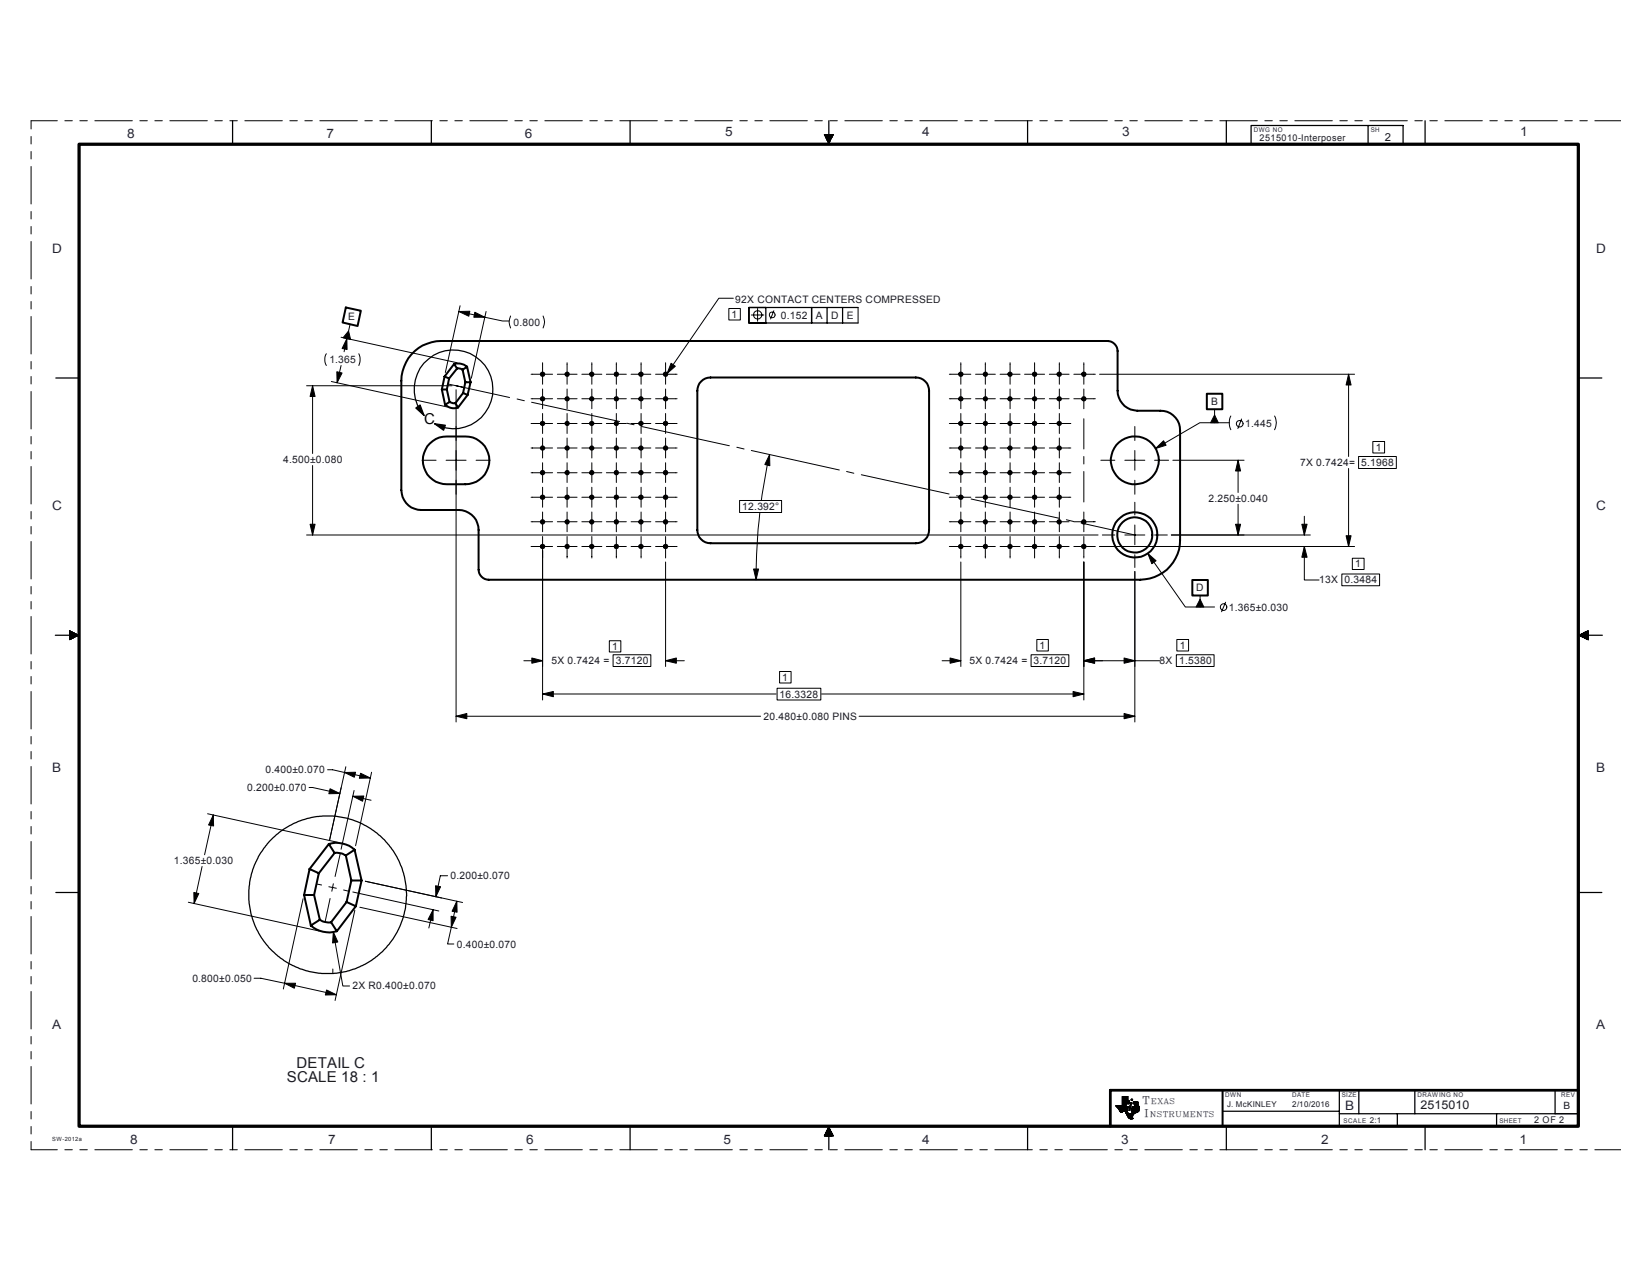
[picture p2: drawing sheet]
<svg xmlns="http://www.w3.org/2000/svg" width="279mm" height="216mm" viewBox="0 0 279 216" stroke-linecap="round" stroke-linejoin="round" font-family="sans-serif">
<g fill="none" stroke="#000" stroke-width=".17">
<path d="M5.3 23.1v1.3M5.3 25.7v1.2M5.3 28.2v6.3M5.3 35.8v1.3M5.3 38.4v1.2M9.7 20.4h-4.4v1.4M11 20.4h1.2M13.5 20.4h1.3M16.1 20.4h6.3M23.7 20.4h1.2M26.2 20.4h1.3M28.8 20.4h6.3"/>
<path d="M36.4 20.4h1.2M38.9 20.4h1.3M41.5 20.4h6.3M49.1 20.4h1.2M51.6 20.4h1.3M54.2 20.4h6.3M61.8 20.4h1.2M64.3 20.4h1.3M66.9 20.4h6.3M74.5 20.4h1.2M77 20.4h1.3M79.6 20.4h6.3"/>
<path d="M87.2 20.4h1.2M89.7 20.4h1.3M92.3 20.4h6.3M99.9 20.4h1.2M102.4 20.4h1.3M105 20.4h6.3M112.6 20.4h1.2M115.1 20.4h1.3M117.7 20.4h6.3M125.3 20.4h1.2M127.8 20.4h1.3M130.4 20.4h6.3"/>
<path d="M138 20.4h1.2M139.6 22.8v.1M139.7 22.8v.2M139.7 22.8v.3M139.8 22.8v.4M139.8 22.8v.5M139.9 22.8v.6M139.9 22.8v.7M140 22.8v.8M140 22.8v.9M140.1 22.8v1M140.1 22.8v1.1"/>
<path d="M140.1 22.8v1.2M140.2 22.8v1.2M140.2 22.8v1.3M140.3 22.8v1.4M140.3 22.8v1.5M140.4 22.8v1.5M140.4 22.8v1.4M140.5 22.8v1.3M140.5 20.4h1.3M140.5 22.8v1.2M140.6 22.8v1.1M140.6 22.8v1"/>
<path d="M140.6 22.8v.9M140.7 22.8v.8M140.7 22.8v.7M140.8 22.8v.7M140.8 22.8v.6M140.9 22.8v.5M140.9 22.8v.4M141 22.8v.3M141 22.8v.2M141.1 22.8v.1M141.1 22.8h.1M143.1 20.4h6.3"/>
<path d="M150.7 20.4h1.2M153.2 20.4h1.3M155.8 20.4h6.3M163.4 20.4h1.2M165.9 20.4h1.3M168.5 20.4h6.3M176.1 20.4h1.2M178.6 20.4h1.3M181.2 20.4h6.3M188.8 20.4h1.2M191.3 20.4h1.3M193.9 20.4h6.3"/>
<path d="M201.5 20.4h1.2M204 20.4h1.3M206.6 20.4h6.3M214.2 20.4h1.2M216.7 20.4h1.3M219.3 20.4h6.3M226.9 20.4h1.2M229.4 20.4h1.3M232 20.4h6.3M239.6 20.4h1.2M242.1 20.4h1.3M244.7 20.4h6.3"/>
<path d="M252.3 20.4h1.2M254.8 20.4h1.3M257.4 20.4h6.3M265 20.4h1.2M267.5 20.4h1.3M270.1 20.4h4.3M5.3 40.9v6.3M5.3 48.5v1.3M5.3 51.1v1.2M5.3 53.6v6.3M55.3 59.9l-.3 .7v.8l.3 .5M57.8 57.1l19.6 4.3"/>
<path d="M59.3 54.9l-1 4.7M60.8 59.9l.2 .7-.2 1.3M77.7 52.7l7.4 1.7h1.1M77.9 51.8l-2.5 11.3M82.3 52.7l-2.5 11.3M86.5 53.5a2.16 2.16 0 0 0 0 2M92 53.5a2.16 2.16 0 0 1 0 2M123.4 52.2h2v2h-2zM124.2 50.5h-2.5l-8.7 12.7M127.2 53.3h2.1M128.3 52.2v2.2M131 52.6l-.5 1.4"/>
<path d="M145.3 52.1v2.6M5.3 61.2v1.3M5.3 63.8v1.2M5.3 66.3v6.3M5.3 73.9v1.3M5.3 76.5v1.2M5.3 79v6.3M51.9 65.3h24.7M52.9 65.3v11.5M52.9 78.8v11.8M56.1 64.6l19.6 4.3M57.8 61.9l-.7 2.9"/>
<path d="M71.5 77.9h2.3M75.5 77.9h3.4M75.9 65l10.4 2.3M77.2 66v56.3M80.6 77.9h2.4M87.6 67.6l1.2 .3M89.9 63.4h3.7M89.9 67.5h3.7M89.9 71.7h3.7M89.9 75.9h3.7M90 68.1l14.9 3.3M91.9 61.4v3.7"/>
<path d="M91.9 65.9v3.3M91.9 70v3.4M91.9 74.2v3.4M91.9 78.4v3.3M94.4 63.4h3.3M94.4 67.5h3.3M94.4 71.7h3.3M94.4 75.9h3.3M96 61.4v3.7M96 65.9v3.3M96 70v3.4M96 74.2v3.4"/>
<path d="M96 78.4v3.3M98.5 63.4h3.4M98.5 67.5h3.4M98.5 71.7h3.4M98.5 75.9h3.4M100.2 61.4v3.7M100.2 65.9v3.3M100.2 70v3.4M100.2 74.2v3.4M100.2 78.4v3.3M102.7 63.4h3.4M102.7 67.5h3.4"/>
<path d="M102.7 71.7h3.4M102.7 75.9h3.4M104.4 61.4v3.7M104.4 65.9v3.3M104.4 70v3.4M104.4 74.2v3.4M104.4 78.4v3.3M106.1 71.7l1.3 .2M106.9 63.4h3.3M106.9 67.5h3.3M106.9 71.7h3.3M106.9 75.9h3.3"/>
<path d="M108.6 61.4v3.7M108.6 65.9v3.3M108.6 70v3.4M108.6 74.2v3.4M108.6 78.4v3.3M108.6 72.2l14.9 3.3M111 63.4h3.7M111 67.5h3.7M111 71.7h3.7M111 75.9h3.7M112.7 61.4v3.7M112.7 65.9v3.3"/>
<path d="M112.7 70v3.4M112.7 74.2v3.4M112.7 78.4v3.3M124.8 75.7l1.2 .3M127.2 76.3l14.9 3.3M130.3 77l-1.4 7.8M143.4 79.8l1.2 .3M160.8 63.4h3.6M160.8 67.5h3.6M160.8 71.7h3.6M160.8 75.9h3.6M162.7 61.4v3.7"/>
<path d="M162.7 65.9v3.3M162.7 70v3.4M162.7 74.2v3.4M162.7 78.4v3.3M165.2 63.4h3.3M165.2 67.5h3.3M165.2 71.7h3.3M165.2 75.9h3.3M166.8 61.4v3.7M166.8 65.9v3.3M166.8 70v3.4M166.8 74.2v3.4"/>
<path d="M166.8 78.4v3.3M169.3 63.4h3.4M169.3 67.5h3.4M169.3 71.7h3.4M169.3 75.9h3.4M171 61.4v3.7M171 65.9v3.3M171 70v3.4M171 74.2v3.4M171 78.4v3.3M173.5 63.4h3.4M173.5 67.5h3.4"/>
<path d="M173.5 71.7h3.4M173.5 75.9h3.4M175.2 61.4v3.7M175.2 65.9v3.3M175.2 70v3.4M175.2 74.2v3.4M175.2 78.4v3.3M177.7 63.4h3.3M177.7 67.5h3.3M177.7 71.7h3.6M177.7 75.9h3.6M179.4 61.4v3.7"/>
<path d="M179.4 65.9v3.3M179.4 70v3.4M179.4 74.2v3.4M179.4 78.4v3.3M181.8 63.4h3.7M181.8 67.5h3.7M183.5 61.4v3.7M183.5 65.9v3.3M183.5 70.9v5.1M183.5 77.3v1.3M183.5 79.8v5.2M186.2 63.4h43.2"/>
<path d="M186.4 77.9h2.4M190.5 77.9h3.4M192.2 72.2v2.4M192.2 76.3v3.3M195.5 77.9h2.4M198.6 77.9h12.1M205.7 69.3v2.3M208.2 71.6h-5l-7.5 4.3M208.4 70.4l-.2 .9v.9l.2 .6M209.6 77.9v5.5M210.2 71l-.6 1.6M215.8 70.4a2.43 2.43 0 0 1 0 2.4"/>
<path d="M228.4 63.4v13.9M228.4 79.3v13.2M230.1 77.3h6.3v2h-6.3zM232.5 74.8h2v1.9h-2zM5.3 86.6v1.3M5.3 89.2v1.2M5.3 91.7v6.3M5.3 99.3v1.3M51.9 90.6h134M89.9 80.1h3.7M89.9 84.2h3.7M89.9 88.3h3.7"/>
<path d="M89.9 92.5h3.7M91.9 82.5v3.4M91.9 86.7v3.3M91.9 90.8v27.7M94.4 80.1h3.3M94.4 84.2h3.3M94.4 88.3h3.3M94.4 92.5h3.3M96 82.5v3.4M96 86.7v3.3M96 90.8v3.7M98.5 80.1h3.4"/>
<path d="M98.5 84.2h3.4M98.5 88.3h3.4M98.5 92.5h3.4M100.2 82.5v3.4M100.2 86.7v3.3M100.2 90.8v3.7M102.7 80.1h3.4M102.7 84.2h3.4M102.7 88.3h3.4M102.7 92.5h3.4M104.4 82.5v3.4M104.4 86.7v3.3"/>
<path d="M104.4 90.8v3.7M106.9 80.1h3.3M106.9 84.2h3.3M106.9 88.3h3.3M106.9 92.5h3.3M108.6 82.5v3.4M108.6 86.7v3.3M108.6 90.8v3.7M111 80.1h3.7M111 84.2h3.7M111 88.3h3.7M111 92.5h3.7"/>
<path d="M112.7 82.5v3.4M112.7 86.7v3.3M112.7 90.8v3.7M112.7 95.2v17.7M125.2 84.8h7.1v2h-7.1zM128.7 86.8l-.6 7.1-.1 4.3M145.9 80.4l14.8 3.3M160.8 80.1h3.6M160.8 84.2h3.6M160.8 88.3h3.6M160.8 92.5h3.6M162 83.9l1.2 .3"/>
<path d="M162.7 82.5v3.4M162.7 86.7v3.3M162.7 90.8v3.7M162.7 95.2v17.7M164.4 84.5l14.9 3.3M165.2 80.1h3.3M165.2 84.2h3.3M165.2 88.3h3.3M165.2 92.5h3.3M166.8 82.5v3.4M166.8 86.7v3.3M166.8 90.8v3.7"/>
<path d="M169.3 80.1h3.4M169.3 84.2h3.4M169.3 88.3h3.4M169.3 92.5h3.4M171 82.5v3.4M171 86.7v3.3M171 90.8v3.7M173.5 80.1h3.4M173.5 84.2h3.4M173.5 88.3h3.4M173.5 92.5h3.4M175.2 82.5v3.4"/>
<path d="M175.2 86.7v3.3M175.2 90.8v3.7M177.7 80.1h3.6M177.7 84.2h3.6M177.7 88.3h3.3M177.7 92.5h3.3M179.4 82.5v3.4M179.4 86.7v3.3M179.4 90.8v3.7M180.6 88l1.2 .3M181.8 88.3h3.7M181.8 92.5h3.7"/>
<path d="M183.1 88.6l9.1 2M183.5 86.7v3.3M183.5 90.8v3.7M183.5 95.2v23.3M186.2 92.5h43.2M186.7 90.6h2.1M190.5 90.6h3.4M192.2 81.3v2.4M192.2 85v2.2M192.2 88.9v3.3M192.2 93.9v2.2M192.2 96.8v25.5"/>
<path d="M194.4 93.7l6.3 9.1h5M195.5 90.6h2.2M198.3 90.6h23.6M209.6 85.4v5.2M220.9 92.5v5.7h2.5M220.9 87.4v3.2M227.2 97.2h6.4v2h-6.4zM229 94.5h2v1.9h-2zM5.3 101.9v1.2M5.3 104.4v6.3M5.3 112v1.3M5.3 114.6v1.2"/>
<path d="M5.3 117.1v6.3M11.8 106.8v1.5M11.9 106.8v1.5M12 106.9v1.3M12.1 107v1.2M12.2 107v1.2M12.2 107v1.1M12.3 107.1v1M12.4 107.1v.9M12.5 107.1v.9M12.5 107.2v.7M12.6 107.2v.7"/>
<path d="M12.7 107.3v.6M12.8 107.3v.5M12.9 107.4v.4M13 107.4v.3M13.1 107.4v.3M13.1 107.5v.2M13.2 107.5v.2M13.2 107.5v.1M13.3 107.6h.1M13.3 107.5v.1M88.7 111.9h3.2M91.9 117.5h39.5"/>
<path d="M103.2 108.5h1.9v1.9h-1.9zM103.8 110.9h6.4v2h-6.4zM112.7 111.9h3.2M131.6 116.5h7.4v2h-7.4zM132 113.7h2v2h-2zM139.1 117.5h44.4M159.5 111.9h3.2M174.6 110.9h6.4v2h-6.4zM175.6 108.3h1.9v1.9h-1.9zM183.5 111.9h12.9M199.2 110.9h6.4v2h-6.4zM199.3 108.3h2v1.9h-2z"/>
<path d="M203.2 100.8v2M207.5 102l-.6 1.6M267.4 107.6h.1M267.4 107.5v.1M267.5 107.5v.1M267.5 107.5v.2M267.6 107.5v.2M267.6 107.4v.3M267.7 107.4v.3M267.8 107.4v.4M267.8 107.3v.5M267.9 107.3v.5"/>
<path d="M267.9 107.3v.6M268 107.3v.6M268 107.2v.7M268.1 107.2v.7M268.2 107.2v.7M268.2 107.1v.9M268.3 107.1v.9M268.4 107.1v1M268.4 107v1.1M268.5 107v1.2M268.6 107v1.2M268.6 106.9v1.3"/>
<path d="M268.7 106.9v1.3M268.8 106.8v1.5M268.9 106.8v1.5M269 106.8v1.6M5.3 124.7v1.3M5.3 127.3v1.2M5.3 129.8v6.3M5.3 137.4v1.3M5.3 140v1.2M35.2 137.8l22.1 4.9M36.1 138l-1.5 6.7M52.3 133.3h.6l4.6 1.1"/>
<path d="M55.5 130.3h.8l6.4 1.4M58.6 129.8l-2.8 12.4 2-8.8M59.7 134.8l3.1 .7M60 133.9l-2.2 9.9M62.9 130.8l-2.7 12.4M77.2 121.3h51.6M145.5 121.3h46.7M5.3 142.5v6.3M5.3 150.1v1.3M5.3 152.7v1.2M5.3 155.2v6.3M31.9 152.8l22.1 4.8"/>
<path d="M34.2 146.7l-1.3 6.3M51.3 152.2l-3.3 15.3M53.6 149.7l.9 .2M55.7 150.2l1.3 .2M55.9 152.1l-.9 4M56.4 157.8l1.7 9.2h1.1M56.4 149.6l-.2 1.3M57.6 144.5l-.9 3.9M58.2 150.7l.9 .2M59.7 151l14.6 3.3M60.1 154.1l-3.4 15.3M60.9 153.6l16.5 3.6"/>
<path d="M61.9 149.2l16.4 3.6M73.3 154.1l-.7 3M75.8 148.3h-1.2l-.8 3.5M77.4 152.6l-1.6 7.3h1M5.3 162.8v1.3M5.3 165.4v1.2M5.3 167.9v6.3M5.3 175.5v1.3M5.3 178.1v1.2M43 165.6h1.2l12.8 2.8M56.4 164.1v.7M5.3 193.3v1.4h4.4"/>
<path d="M5.3 180.6v6.3M5.3 188.2v1.3M5.3 190.8v1.2M11 194.7h1.2M13.5 194.7h1.3M16.1 194.7h6.3M23.7 194.7h1.2M26.2 194.7h1.3M28.8 194.7h6.3M36.4 194.7h1.2M38.9 194.7h1.3M41.5 194.7h6.3"/>
<path d="M49.1 194.7h1.2M51.6 194.7h1.3M54.2 194.7h6.3M61.8 194.7h1.2M64.3 194.7h1.3M66.9 194.7h6.3M74.5 194.7h1.2M77 194.7h1.3M79.6 194.7h6.3M87.2 194.7h1.2M89.7 194.7h1.3M92.3 194.7h6.3"/>
<path d="M99.9 194.7h1.2M102.4 194.7h1.3M105 194.7h6.3M112.6 194.7h1.2M115.1 194.7h1.3M117.7 194.7h6.3M125.3 194.7h1.2M127.8 194.7h1.3M130.4 194.7h6.3M138 194.7h1.2M139.6 192.3v.1M139.6 192.2v.2"/>
<path d="M139.7 192.2v.2M139.7 192.1v.3M139.8 192v.4M139.8 191.9v.5M139.8 191.8v.6M139.9 191.7v.7M139.9 191.6v.8M140 191.5v.9M140 191.4v1M140.1 191.3v1.1M140.1 191.2v1.2M140.2 191.1v1.3"/>
<path d="M140.2 191v1.4M140.3 191v1.4M140.3 190.9v1.5M140.3 190.8v1.6M140.4 190.9v1.5M140.4 191v1.4M140.5 191v1.4M140.5 194.7h1.3M140.5 191.1v1.3M140.6 191.3v1.1M140.6 191.4v1M140.7 191.5v.9"/>
<path d="M140.7 191.6v.8M140.8 191.7v.7M140.8 191.8v.6M140.9 191.8v.6M140.9 191.9v.5M140.9 192v.4M141 192.1v.3M141 192.2v.2M141.1 192.2v.2M141.1 192.3v.1M143.1 194.7h6.3M150.7 194.7h1.2"/>
<path d="M153.2 194.7h1.3M155.8 194.7h6.3M163.4 194.7h1.2M165.9 194.7h1.3M168.5 194.7h6.3M176.1 194.7h1.2M178.6 194.7h1.3M181.2 194.7h6.3M188.8 194.7h1.2M189 187.4v-.2h1v-1.5h1v.6l.2 .1-.1 .5h-.3l-.2 .5h.5l-.2 .7 .1 .4a.5 .5 0 0 0 .7 0v-.3l-.1-.1 .1-.7h.4l.1-.5h-.3v-.3a.52 .52 0 0 1 .6 0 .52 .52 0 0 1 .3 .6l.1 .3v.4a1.08 1.08 0 0 1-.8 .7l-.4 .5 .2 .3-.4 .1-.5-.3-.5-1.1-.4 .1a.36 .36 0 0 1-.4 .1 .36 .36 0 0 1-.2-.4l-.3-.4M189 187.4l.2 .1M191.3 194.7h1.3"/>
<path d="M191.5 186.7h.1l-.3 1.3h-.1zM191.5 186.2l.2-.1 .1 .2-.2 .1zM193.9 194.7h6.3M201.5 194.7h1.2M204 194.7h1.3M206.6 194.7h6.3M214.2 194.7h1.2M216.7 194.7h1.3M219.3 194.7h6.3M226.9 194.7h1.2M229.4 194.7h1.3M232 194.7h6.3"/>
<path d="M239.6 194.7h1.2M242.1 194.7h1.3M244.7 194.7h6.3M252.3 194.7h1.2M254.8 194.7h1.3M257.4 194.7h6.3M263.3 188.6h4M263.3 184.6h4M265 194.7h1.2M267.5 194.7h1.3M270.1 194.7h4.3"/>
<circle cx="128.3" cy="53.3" r=".71"/>
<circle cx="130.8" cy="53.3" r=".49"/>
<circle cx="209.9" cy="71.8" r=".56"/>
<circle cx="207.2" cy="102.8" r=".56"/>
</g>
<g fill="#000" stroke="#000" stroke-width=".17">
<path d="M59 56l.4 1.5-1.3-.3zM58.7 57.4l.1 1.8-.9-.2zM77.7 52.7h1.9l-.2 .9zM80.4 52.9l1.7 .8h-1.9zM52.9 65.3l.5 1.8h-.9zM57 62.9l.9 .3-.8 1.6zM113.6 61.5l.8 .5-1.4 1.2zM130.3 77l.1 1.9-.9-.2zM195.7 75.9l1.3-1.3 .5 .8zM205.7 70.3l.6 1.3h-1.3zM209.6 77.9l.5 1.9h-.9zM228.4 63.4l.4 1.8h-.9z"/>
<path d="M52.5 88.8h.9l-.5 1.8zM127.6 96.4h.9l-.5 1.8zM194.4 93.7l1.4 1.3-.8 .5zM209.2 88.8h.9l-.5 1.8zM220.4 88.8h.9l-.4 1.8zM220.9 92.5l.4 1.9h-.9zM227.9 90.7h.9l-.4 1.8zM91.9 117.5l1.8-.4v.9zM90.1 111.4l1.8 .5-1.8 .4zM112.7 111.9l1.8-.5v.9zM160.9 111.4l1.8 .5-1.8 .4zM183.5 111.9l1.8-.5v.9z"/>
<path d="M181.7 117.1l1.8 .4-1.8 .5zM190.3 111.4l1.9 .5-1.9 .4zM203.2 101.5l.6 1.3h-1.3zM36.1 138l.1 1.9-.9-.2zM55.9 133.6l1.6 .8h-1.8zM58.3 130.8h1.9l-.2 .8zM59.7 134.8h1.9l-.2 .9zM61.1 130.9l1.6 .8-1.9 .1zM77.2 121.3l1.9-.5v.9zM190.3 120.8l1.9 .5-1.9 .4zM32.8 151.1l.9 .2-.8 1.7zM56.4 157.8l.8 1.7-.9 .2z"/>
<path d="M73.3 154.1v1.8l-.8-.2zM73.8 150l.8 .2-.8 1.6zM76.4 155.2l.8 .1-.8 1.7zM77.4 152.6v1.9l-.8-.2zM48.2 166.5h1.9l-.3 .8zM55.3 167.6l1.7 .8-1.9 .1z"/>
<path d="M191.5 186.7h.1l-.3 1.3h-.1z" fill-rule="evenodd"/>
<path d="M191.5 186.2l.2-.1 .1 .2-.2 .1z" fill-rule="evenodd"/>
<path d="M190 185.7h1v.6l.2 .1-.1 .5h-.3l-.2 .5h.5l-.2 .9 .2 .3 .6-.1v-.3l-.1-.1 .1-.7h.4l.1-.5h-.3v-.3l.5-.1 .3 .1 .1 .6 .1 .3v.5l-1.1 .8v.6h-.6l-.2-.3-.5-1h-.3l-.2 .2h-.3l-.3-.6-.4-.4v-.1h1z" fill-rule="evenodd"/>
</g>
<g fill="none" stroke="#000" stroke-width=".21">
<path d="M39.4 20.4v4M73 20.4v4M106.7 20.4v4M140.3 20.4v4M174 20.4v4M207.7 20.4v4M211.9 24.4v-3.1h25.7v3.1M231.7 21.3v3.1M241.3 20.4v4M137.4 52.1v2.6M140.1 52.1v2.6M142.7 52.1v2.6"/>
<path d="M145.3 52.1h-18.5v2.6h2.9v-2.6h-2.9v2.6h18.5M9.5 64h3.9M71.8 70.4a6.7 6.7 0 0 1 2.6-10.7 6.7 6.7 0 0 1 9.1 6.2 6.7 6.7 0 0 1-8.9 6.3l-1-.4M267.3 64h3.9M9.4 107.6h3.9M267.3 107.6h4M9.5 151.1h3.9M267.3 151.1h3.9M39.4 190.7v4M73 190.7v4M106.7 190.7v4M140.3 190.7v4"/>
<path d="M174 190.7v4M207 188.2h19.8M207.7 190.7v4M226.8 188.6h40.5M226.8 184.6v6.1M230.1 184.6v4M236.6 188.6v2.1M239.6 184.6v4M241.3 190.7v4M253.4 188.6v2.1M263.3 184.6v4"/>
<circle cx="55.5" cy="151.5" r="13.4"/>
</g>
<g fill="none" stroke="#000" stroke-width=".34">
<path d="M58.6 52.1l2.5 .5-.5 2.6-2.6-.6zM69.7 60a6.5 6.5 0 0 1 5-2.3h112.9a1.74 1.74 0 0 1 1.6 1.7v6.8a3.4 3.4 0 0 0 3.4 3.4h3.9a3.3 3.3 0 0 1 3.3 3.3v18.5a6.8 6.8 0 0 1-6.7 6.8h-110.4a1.74 1.74 0 0 1-1.7-1.7v-6.8a3.4 3.4 0 0 0-3.3-3.3h-6.4a3.4 3.4 0 0 1-3.3-3.4v-18.5a7.1 7.1 0 0 1 1.7-4.5zM72.8 75.1a3.8 3.8 0 0 1 2.9-1.2h3.1a4 4 0 0 1 4.1 4.1 4 4 0 0 1-4.1 4h-3.1a4.1 4.1 0 0 1-3.8-2.5 4.1 4.1 0 0 1 .9-4.4zM74.8 66h.9M74.8 66l.6 2.5M75.3 63.8l1.6-2.2 .5 .8-1.4 1.7M75.3 63.8l.7 .3M75.3 63.8l-.5 2.2M75.7 66l.4 2.1M76 64.1l-.3 1.9M76.1 68.1l1 .2M76.1 68.1l-.7 .4"/>
<path d="M76.9 61.6h1.1l.6 .2 .5 .3M77.1 68.3l.5 .7-1.2 .1-1-.6M77.4 62.4h.5l.4 .2M78.3 62.6l.5 2.1M78.4 66.5l-1.3 1.8M78.4 66.5l.8 .4M78.8 64.7h.9M78.8 64.7l-.4 1.8M79.1 62.1l-.8 .5M79.1 62.1l.6 2.6M79.2 66.9l-1.6 2.1M79.7 64.7l-.5 2.2"/>
<path d="M95.9 71.5l.1-.1 .2 .1 .1 .2-.1 .3h-.3l-.1-.2zM95.9 75.6h.3l.1 .3-.1 .2-.2 .1-.2-.2v-.2zM95.9 67.3h.3l.1 .2-.1 .2-.2 .1-.2-.2v-.2zM95.9 79.8h.3l.1 .1-.1 .4h-.3l-.1-.2v-.2zM100 71.5l.2-.1 .3 .2v.2l-.2 .2-.3-.1-.1-.2zM100.1 75.6h.2l.2 .2v.2l-.3 .2-.2-.1-.1-.2zM100.1 67.3h.2l.2 .1v.2l-.3 .2-.2-.1-.1-.2zM100.1 79.8h.2l.2 .1v.2l-.2 .2h-.2l-.2-.2zM108.3 71.5l.3-.1 .1 .1 .1 .3-.2 .2h-.2l-.1-.2zM108.4 75.6h.2l.2 .2v.2l-.2 .2-.3-.2v-.2zM108.4 67.3h.2l.2 .1v.2l-.2 .2-.3-.2v-.2zM108.4 79.8h.2l.2 .1v.2l-.2 .2h-.2l-.1-.2v-.2z"/>
<path d="M112.5 71.5a.29 .29 0 0 1 .4 0 .29 .29 0 0 1-.1 .5l-.3-.1zM112.6 75.6h.2l.2 .3a.3 .3 0 0 1-.3 .3 .3 .3 0 0 1-.3-.3zM112.6 67.3h.2a.29 .29 0 0 1 .1 .4 .29 .29 0 0 1-.4 0 .29 .29 0 0 1 .1-.4zM112.6 79.8h.2l.2 .1-.2 .4h-.2l-.2-.2zM118.7 64.6a2.11 2.11 0 0 1 1.6-.7h34.8a2.24 2.24 0 0 1 2.2 2.3v23.5a2.24 2.24 0 0 1-2.2 2.3h-34.8a2.24 2.24 0 0 1-2.2-2.3v-23.5a2.3 2.3 0 0 1 .6-1.6zM166.6 75.8l.2-.2h.2l.1 .3v.2l-.3 .1-.2-.2zM166.6 67.4l.2-.1h.2l.1 .2v.2l-.3 .1-.2-.2zM166.6 71.6l.2-.2 .3 .1v.2l-.1 .3h-.2l-.2-.2zM166.6 79.9l.2-.1h.2l.1 .3-.1 .2h-.2l-.2-.2zM170.8 75.7l.3-.1 .2 .2v.2l-.3 .2-.2-.1zM170.8 67.4l.3-.1 .2 .1v.2l-.3 .2-.2-.1zM170.8 71.5l.2-.1 .2 .1 .1 .3-.2 .2h-.2l-.2-.3z"/>
<path d="M170.8 79.8h.3l.2 .1v.2l-.2 .2-.3-.1zM179.2 71.5l.2-.1 .1 .1 .1 .3-.1 .2h-.2l-.2-.2zM179.3 75.6h.2l.1 .2v.2l-.2 .2-.3-.2v-.2zM179.3 67.3h.2l.1 .1v.2l-.2 .2-.3-.2v-.2zM179.3 79.8h.2l.1 .1v.2l-.1 .2h-.2l-.2-.2v-.2zM183.4 67.3h.3l.1 .2a.3 .3 0 0 1-.3 .3 .3 .3 0 0 1-.3-.3zM204.4 66.7h2.6v2.6h-2.6zM95.9 88.1h.3l.1 .2-.1 .3h-.3l-.1-.1v-.2zM100 84h.4l.1 .3-.3 .2-.2-.1-.1-.2zM100.1 88.1h.2l.2 .2v.2l-.2 .1h-.2l-.1-.1zM108.3 84h.4l.1 .3-.2 .2-.3-.1zM108.4 88.1h.2l.2 .2v.2l-.2 .1h-.2l-.1-.1v-.2z"/>
<path d="M112.5 92.3a.29 .29 0 0 1 .4 .1 .29 .29 0 0 1-.1 .4h-.3zM112.6 88.1h.2l.2 .2-.2 .3h-.2l-.1-.1zM166.6 88.3l.2-.2h.2l.1 .2-.1 .3h-.2l-.2-.1zM170.8 84h.4l.1 .3-.3 .2-.2-.1zM170.8 88.2l.3-.1 .2 .2v.2l-.2 .1h-.3zM179.2 84h.3l.1 .3-.2 .2-.2-.1zM179.3 88.1h.2l.1 .2v.2l-.1 .1h-.2l-.2-.1v-.2zM183.3 92.3a.29 .29 0 0 1 .5 .1 .29 .29 0 0 1-.1 .4h-.4zM183.4 88.1h.3l.1 .2-.1 .3h-.3l-.1-.1zM201.9 98.2h2.6v2.6h-2.6zM51.5 151.6h1.7M51.5 151.6l1.1 5.1"/>
<path d="M52.4 147.2l3.3-4.3 1 1.5-2.7 3.5M52.4 147.2l1.6 .7M52.4 147.2l-.9 4.4M53.2 151.6l1 4.1M54 147.9l-.8 3.7M54.2 155.7l.6 .4 1.3 .1M54.2 155.7l-1.6 1M55.7 142.9a4.6 4.6 0 0 1 4.3 1M56.1 156.2l.9 1.5a4.6 4.6 0 0 1-4.4-1M56.7 144.4l1.2 .1 .7 .4M58.6 144.9l.9 4.2M58.7 152.7l-2.6 3.5"/>
<path d="M58.7 152.7l1.6 .8M59.5 149.1h1.7M59.5 149.1l-.8 3.6M60 143.9l-1.4 1M60 143.9l1.2 5.2M60.3 153.5l-3.3 4.2M61.2 149.1l-.9 4.4M207 184.6v6.1"/>
<circle cx="91.9" cy="67.5" r=".28"/>
<circle cx="91.9" cy="75.9" r=".28"/>
<circle cx="91.9" cy="63.4" r=".29"/>
<circle cx="91.9" cy="71.7" r=".3"/>
<circle cx="96.1" cy="63.4" r=".28"/>
<circle cx="100.2" cy="63.4" r=".29"/>
<circle cx="104.4" cy="71.7" r=".27"/>
<circle cx="104.4" cy="75.9" r=".28"/>
<circle cx="104.4" cy="67.5" r=".28"/>
<circle cx="104.4" cy="63.4" r=".28"/>
<circle cx="108.5" cy="63.4" r=".29"/>
<circle cx="112.7" cy="63.4" r=".29"/>
<circle cx="162.7" cy="75.9" r=".28"/>
<circle cx="162.7" cy="67.5" r=".28"/>
<circle cx="162.7" cy="63.4" r=".29"/>
<circle cx="162.7" cy="71.7" r=".3"/>
<circle cx="166.9" cy="63.4" r=".28"/>
<circle cx="171" cy="63.4" r=".29"/>
<circle cx="175.2" cy="71.7" r=".27"/>
<circle cx="175.2" cy="67.5" r=".28"/>
<circle cx="175.2" cy="75.9" r=".28"/>
<circle cx="175.2" cy="63.4" r=".28"/>
<circle cx="179.4" cy="63.4" r=".29"/>
<circle cx="183.5" cy="63.4" r=".29"/>
<circle cx="192.2" cy="78" r="4.1"/>
<circle cx="91.9" cy="92.6" r=".29"/>
<circle cx="91.9" cy="84.2" r=".29"/>
<circle cx="91.9" cy="88.4" r=".29"/>
<circle cx="91.9" cy="80" r=".29"/>
<circle cx="96.1" cy="92.5" r=".28"/>
<circle cx="96.1" cy="84.2" r=".28"/>
<circle cx="100.2" cy="92.5" r=".29"/>
<circle cx="104.4" cy="80" r=".28"/>
<circle cx="104.4" cy="92.5" r=".28"/>
<circle cx="104.4" cy="84.2" r=".28"/>
<circle cx="104.4" cy="88.4" r=".28"/>
<circle cx="108.5" cy="92.5" r=".29"/>
<circle cx="112.7" cy="84.2" r=".29"/>
<circle cx="162.7" cy="80" r=".29"/>
<circle cx="162.7" cy="88.4" r=".29"/>
<circle cx="162.7" cy="92.6" r=".29"/>
<circle cx="162.7" cy="84.2" r=".29"/>
<circle cx="166.9" cy="84.2" r=".28"/>
<circle cx="166.9" cy="92.5" r=".28"/>
<circle cx="171" cy="92.5" r=".29"/>
<circle cx="175.2" cy="80" r=".28"/>
<circle cx="175.2" cy="92.5" r=".28"/>
<circle cx="175.2" cy="88.4" r=".28"/>
<circle cx="175.2" cy="84.2" r=".28"/>
<circle cx="179.4" cy="92.5" r=".29"/>
<circle cx="192.1" cy="90.6" r="2.98"/>
<circle cx="192.2" cy="90.6" r="3.8"/>
</g>
<path d="M267.3 184.6h-79.3v6.1" fill="none" stroke="#000" stroke-width=".47"/>
<path d="M13.4 24.4h253.9v166.3h-253.9z" fill="none" stroke="#000" stroke-width=".55"/>
<path d="M70.4 69.1l.7-.5 .7 1.8zM73.6 71.8l1.8 .2-.3 .9z" fill="#000" stroke="#000" stroke-width=".21"/>
<text font-size="2.5" x="71.8" y="71.9">C</text>
<g font-size="2.5" fill="#191924">
<text x="48.6" y="183.2">SCALE 18 : 1</text>
<text x="50.2" y="180.8">DETAIL C</text>
</g>
<g font-size="2.2" fill="#212142">
<text x="21.6" y="23.3">8</text>
<text x="55.3" y="23.3">7</text>
<text x="88.9" y="23.3">6</text>
<text x="122.8" y="23.1">5</text>
<text x="156.2" y="23.1">4</text>
<text x="190" y="23.1">3</text>
<text x="257.4" y="23.1">1</text>
<text x="8.9" y="42.8">D</text>
<text x="270.3" y="42.8">D</text>
<text x="8.9" y="86.4">C</text>
<text x="270.3" y="86.4">C</text>
<text x="8.9" y="130.7">B</text>
<text x="270.3" y="130.7">B</text>
<text x="8.9" y="174.3">A</text>
<text x="270.3" y="174.3">A</text>
<text x="227.8" y="187.9">B</text>
<text x="22" y="193.8">8</text>
<text x="55.6" y="193.8">7</text>
<text x="89.1" y="193.8">6</text>
<text x="122.5" y="193.8">5</text>
<text x="156.2" y="193.8">4</text>
<text x="189.8" y="193.8">3</text>
<text x="223.7" y="193.8">2</text>
<text x="257.3" y="193.8">1</text>
</g>
<text font-size="2" fill="#191924" x="240.6" y="187.9">2515010</text>
<text font-size="1.9" fill="#191924" x="234.5" y="23.9">2</text>
<g font-size="1.8" fill="#212142">
<text x="193.6" y="186.9">T</text>
<text x="193.9" y="189.1">I</text>
</g>
<g font-size="1.7" fill="#191924">
<text x="123.9" y="53.8">1</text>
<text x="124.5" y="51.3">92X CONTACT CENTERS COMPRESSED</text>
<text x="58.9" y="54.2">E</text>
<text x="87" y="55.2">0.800</text>
<text x="132.2" y="54">0.152</text>
<text x="138.1" y="54">A</text>
<text x="140.7" y="54">D</text>
<text x="143.4" y="54">E</text>
<text x="55.8" y="61.5">1.365</text>
<text x="205.1" y="68.6">B</text>
<text x="210.8" y="72.3">1.445</text>
<text x="233" y="76.3">1</text>
<text x="47.9" y="78.4">4.500±0.080</text>
<text x="220.1" y="79">7X 0.7424=</text>
<text x="230.5" y="79">5.1968</text>
<text x="125.7" y="86.4">12.392°</text>
<text x="204.7" y="85">2.250±0.040</text>
<text x="202.5" y="100.2">D</text>
<text x="223.4" y="98.8">13X 0.3484</text>
<text x="229.5" y="96.1">1</text>
<text x="208.1" y="103.4">1.365±0.030</text>
<text x="93.4" y="112.5">5X 0.7424 = 3.7120</text>
<text x="103.6" y="110">1</text>
<text x="164.2" y="112.5">5X 0.7424 = 3.7120</text>
<text x="176" y="109.9">1</text>
<text x="196.4" y="112.5">8X 1.5380</text>
<text x="199.8" y="109.9">1</text>
<text x="132" y="118.2">16.3328</text>
<text x="132.5" y="115.3">1</text>
<text x="129.3" y="121.9">20.480±0.080 PINS</text>
<text x="45" y="131">0.400±0.070</text>
<text x="41.8" y="134">0.200±0.070</text>
<text x="29.4" y="146.3">1.365±0.030</text>
<text x="76.3" y="148.9">0.200±0.070</text>
<text x="77.4" y="160.5">0.400±0.070</text>
<text x="32.6" y="166.2">0.800±0.050</text>
<text x="59.7" y="167.6">2X R0.400±0.070</text>
<text x="264.8" y="187.8">B</text>
</g>
<g font-size="1.6" fill="#191924">
<text x="213.3" y="23.9">2515010-Interposer</text>
<text x="259.8" y="190.2">2 OF 2</text>
</g>
<g font-size="1.4" fill="#191924">
<text x="207.8" y="187.5">J. McKINLEY</text>
<text x="218.8" y="187.5">2/10/2016</text>
<text x="232" y="190.1">2:1</text>
</g>
<g font-size="1.3" fill="#212142">
<text x="194.8" y="189.1">NSTRUMENTS</text>
<text x="195" y="186.9">EXAS</text>
</g>
<g font-size="1.1" fill="#212142">
<text x="212.3" y="22.4">DWG NO</text>
<text x="232.1" y="22.4">SH</text>
<text x="207.5" y="185.8">DWN</text>
<text x="218.8" y="185.8">DATE</text>
<text x="227.2" y="185.8">SIZE</text>
<text x="240" y="185.8">DRAWING NO</text>
<text x="264.4" y="185.8">REV</text>
<text x="227.5" y="190.1">SCALE</text>
<text x="253.9" y="190.2">SHEET</text>
</g>
<text font-size="1" fill="#191924" x="8.9" y="193.2">SW-2012a</text>
</svg>
